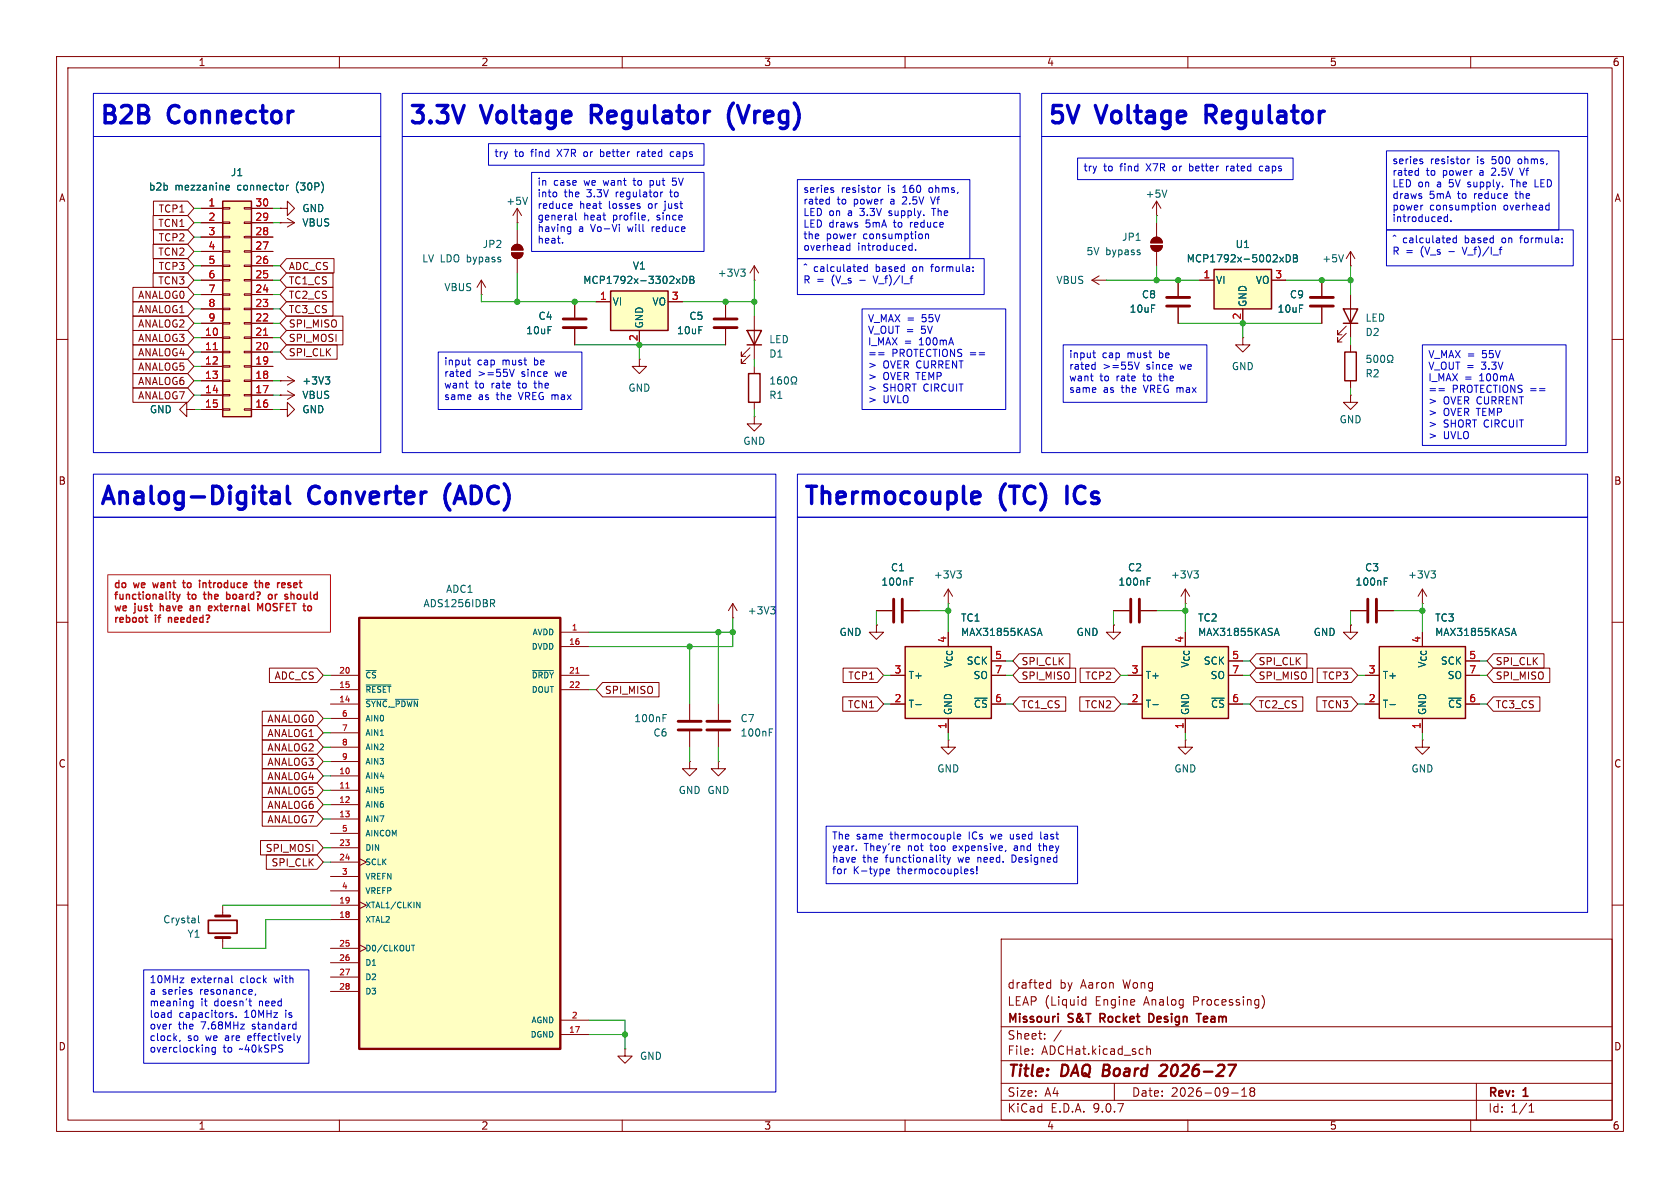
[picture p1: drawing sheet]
<svg xmlns="http://www.w3.org/2000/svg" width="297mm" height="210mm" viewBox="0 0 297 210" stroke-linecap="round" stroke-linejoin="round" font-family="sans-serif">
<g fill="none" stroke="#840000" stroke-width=".18">
<path d="M10 10h277v190h-277zM12 12h273v186h-273zM60 10v2M110 10v2M160 10v2M210 10v2M260 10v2M10 60h2M285 60h2M10 110h2M196.8 108h2.8M201.7 108h2.8"/>
<path d="M285 110h2M10 160h2M177 166h108v32h-108zM185.1 174.6l.2 .1 .4-.1M185.7 173.2v1.5M185.7 173.8l-.4-.1-.2 .1M191.5 176.7l.5 .1M192 176.2v1.5M192 177.6l-.5 .1M223.1 176a1.72 1.72 0 0 1 0 2.3M285 160h2M60 198v2"/>
<path d="M110 198v2M160 198v2M177 194.5h108M177 191.5h108M177 187.5h108M177 181.5h108M182.5 186.3v.1M182.5 185.5v.1M184.7 183.6v.1M184.7 182.8v.1M187.6 182.1l-1.3 2M197 191.5v3"/>
<path d="M202.7 184.9v1.5M202.7 185.5l.3-.1 .3 .1 .1 .9M210 198v2M217.7 193.2h1.2M219.5 193.8h.9M219.5 192.7l.5-.4v1.5M221.2 192.9l-.2 .3v.5l.2 .1 .5-.1 .1-.2-.1-.4-.2-.2M221.2 192.9l-.2-.2 .2-.4 .5 .1 .1 .2-.3 .3M221.2 192.9h.3M260 198v2M261 191.5v6.5M270.3 196.6h.9"/>
<path d="M270.3 195.5l.4-.4v1.5"/>
</g>
<path d="M206 188.2h-.4l-.4 .2M206.2 189.1l-1.3 1.1h1.3M217.2 188.2h1.3l-1.1 2" fill="none" stroke="#840000" stroke-width=".4"/>
<path d="M194.5 180h.6M195.1 179.2h-.6v1.5M203.8 179.4l-.3-.2h-.4v1.5h.4l.3-.2M211.5 179.2h.8M213 179.7l-.2 .2v.6l.2 .2M213.5 180l-.7 .2" fill="none" stroke="#840000" stroke-width=".3"/>
<path d="M199.9 105.9v4.1M201.4 105.9v4.1" fill="none" stroke="#840000" stroke-width=".51"/>
<path d="M202.8 102.8h.4M202.8 102.2h.6" fill="none" stroke="#006464" stroke-width=".18"/>
<path d="M63.5 109.2h35.6v76.2h-35.6z" fill="#ffffc2"/>
<path d="M63.5 109.2h35.6v76.2h-35.6z" fill="none" stroke="#840000" stroke-width=".41"/>
<g fill="none" stroke="#840000" stroke-width=".18">
<path d="M58.4 119.4h5.1M99.1 119.4h5M99.1 111.8h5M99.1 114.3h5M251.5 106.7h.1M251.5 104.1l-.8 1.3M251.5 104.1l.7 1.3M251.5 104.1v2.6M58.4 121.9h5.1M58.4 124.5h5.1M58.4 127h5.1M58.4 129.5h5.1"/>
<path d="M58.4 132.1h5.1M58.4 134.6h5.1M58.4 137.2h5.1M58.4 139.7h5.1M99.1 121.9h5M127 134.6v1.3h-1.3l1.3 1.3 1.3-1.3h-1.3M127 134.6h.1M58.4 142.2h5.1M58.4 144.8h5.1M58.4 147.3h5.1M58.4 149.9h5.1M58.4 152.4h5.1"/>
<path d="M58.4 154.9h5.1M58.4 157.5h5.1M63.5 151.8l1.3 .6-1.3 .6M63.5 159.4l1.3 .6-1.3 .7M58.4 160h5.1M58.4 162.6h5.1M58.4 167.6h5.1M58.4 170.2h5.1M58.4 172.7h5.1M58.4 175.3h5.1M63.5 167l1.3 .6-1.3 .7M99.1 180.3h5"/>
<path d="M99.1 182.9h5"/>
</g>
<path d="M64.7 118.5h1.8M86.7 106h.5l.2 .2-.1 .4-.6 .1M87 106.7l.4 .6M94.1 118.5h3.7M253 100.9h.8l-.5 .5M253.5 101.4l.3 .2v.3l-.3 .3M64.7 121.1h4.4M64.7 123.6h3.7M69.9 123.6h4M73.7 159.5l.5 1v-1M72.7 167.1h.6M73 167.1v1" fill="none" stroke="#006464" stroke-width=".18"/>
<path d="M101.8 119h.6M61.2 139.3h.5" fill="none" stroke="#a90000" stroke-width=".18"/>
<path d="M243.8 114.3h15.3v12.7h-15.3z" fill="#ffffc2"/>
<path d="M243.8 114.3h15.3v12.7h-15.3z" fill="none" stroke="#840000" stroke-width=".25"/>
<path d="M204.5 38.1h.1M204.5 35.6l-.8 1.2M204.5 35.6l.7 1.2M204.5 35.6v2.5M241.3 119.4h2.5M259.1 119.4h2.5M259.1 116.8h2.5M241.3 124.5h2.5M251.5 127v2.5M259.1 124.5h2.5" fill="none" stroke="#840000" stroke-width=".18"/>
<path d="M206.3 33.6l-.4 1.3M267.3 112h.6M267.6 111.1l.4 1.2M245.7 124.6h1" fill="none" stroke="#006464" stroke-width=".18"/>
<path d="M214.6 47.6h10.2v7h-10.2z" fill="#ffffc2"/>
<path d="M214.6 47.6h10.2v7h-10.2zM237.5 54.6h2.5l-1.2 2.6zM237.5 57.2h2.5M237.7 62.2h2.1v5.1h-2.1z" fill="none" stroke="#840000" stroke-width=".25"/>
<g fill="none" stroke="#840000" stroke-width=".18">
<path d="M204.5 39.4v2.5M101.6 53.3v2.8M101.6 58.2v2.8M193 49.5h2.6M193 49.5l1.3 .8M194.3 48.8l-1.3 .7M195.6 49.5h.1M203.5 43.4h2a1.02 1.02 0 0 1-1 1 1.02 1.02 0 0 1-1-1zM203.7 42.2a1.02 1.02 0 0 1 1.2-.2 1.02 1.02 0 0 1 .6 .9h-2zM204.5 44.5v2.5M208.3 49.5v2.8M208.3 54.4v2.8"/>
<path d="M212.1 49.5h2.5M219.7 59.7v1.3h1.3l-1.3 1.2-1.3-1.2h1.3M219.7 59.7h.1M219.7 54.6v2.6M224.8 49.5h2.5M233.7 49.5v2.8M233.7 54.4v2.8M238 58.9l-1.5 1.6v-.8v.8h.7M238 57.7l-1.5 1.5v-.8v.8h.7M238.8 47h.1M238.8 44.5l.7 1.2M238.8 44.5l-.8 1.2"/>
<path d="M238.8 44.5v2.5M238.8 52.1v7.6M238.8 69.9v1.2h-1.3l1.3 1.3 1.2-1.3h-1.2M238.8 69.9h.1M238.8 61v1.2M238.8 67.3v1.3M167.6 106.7h.1M167.6 104.1l-.7 1.3M167.6 104.1l.8 1.3M167.6 104.1v2.6M196.8 110.5v1.3h-1.2l1.2 1.2 1.3-1.2h-1.3M196.8 110.5h.1"/>
</g>
<path d="M226.2 45.5l.7 .8M226.9 45.5l-.7 .8M227.4 45a.64 .64 0 0 1 .7 .7 .64 .64 0 0 1-.7 .6zM228.7 45h.4l.2 .3-.2 .3 .2 .2 .1 .3-.3 .2h-.4zM228.7 45.6h.4M237.5 45l-.4 1.3M242.3 62.8h-.6v.6l.1-.1 .5 .1 .1 .1-.1 .5-.2 .1-.4-.1M243 62.9l.2-.1a.68 .68 0 0 1 .4 .6 .68 .68 0 0 1-.4 .7l-.2-.1-.1-.4zM244.2 62.9l.2-.1a.68 .68 0 0 1 .4 .6 .68 .68 0 0 1-.4 .7l-.2-.1-.1-.4zM245.3 64.1h.3v-.3a.54 .54 0 0 1-.3-.7 .54 .54 0 0 1 .8-.2 .58 .58 0 0 1-.2 .9v.3h.3M169.2 100.9h.7l-.4 .5M169.7 101.4l.2 .2v.3l-.2 .3" fill="none" stroke="#006464" stroke-width=".18"/>
<path d="M99.6 56.4h4M99.6 57.9h4M206.2 52.6h4.1M206.2 54.1h4.1M231.6 52.6h4.1M231.6 54.1h4.1" fill="none" stroke="#840000" stroke-width=".51"/>
<g fill="#840000" stroke="#840000" stroke-width=".18">
<path d="M203.5 43.4h2a1.02 1.02 0 0 1-1 1 1.02 1.02 0 0 1-1-1z"/>
<path d="M203.7 42.2a1.02 1.02 0 0 1 1.2-.2 1.02 1.02 0 0 1 .6 .9h-2z"/>
</g>
<path d="M160 114.3h15.3v12.7h-15.3z" fill="#ffffc2"/>
<path d="M160 114.3h15.3v12.7h-15.3z" fill="none" stroke="#840000" stroke-width=".25"/>
<g fill="none" stroke="#840000" stroke-width=".18">
<path d="M154.9 110.5v1.3h-1.2l1.2 1.2 1.3-1.2h-1.3M154.9 110.5h.1M154.9 108h2.8M157.5 119.4h2.5M159.8 108h2.8M175.3 119.4h2.5M175.3 116.8h2.5M238.8 110.5v1.3h-1.3l1.3 1.2 1.2-1.2h-1.2M238.8 110.5h.1M238.8 108h2.8M243.6 108h2.8M157.5 124.5h2.5"/>
<path d="M167.6 127v2.5M175.3 124.5h2.5M251.5 130.8v1.3h1.2l-1.2 1.3-1.3-1.3h1.3M251.5 130.8h.1"/>
</g>
<path d="M160.9 102.8h.4M160.9 102.2h.6M183.5 112h.6M183.8 111.1l.4 1.2M244.7 102.8h.4M244.7 102.2h.6M161.9 124.6h1" fill="none" stroke="#006464" stroke-width=".18"/>
<path d="M158 105.9v4.1M159.5 105.9v4.1M241.8 105.9v4.1M243.3 105.9v4.1" fill="none" stroke="#840000" stroke-width=".51"/>
<path d="M201.9 114.3h15.3v12.7h-15.3z" fill="#ffffc2"/>
<path d="M132.1 58.4h2.5l-1.3 2.6zM132.1 61h2.5M132.3 66h2.1v5.1h-2.1zM201.9 114.3h15.3v12.7h-15.3z" fill="none" stroke="#840000" stroke-width=".25"/>
<g fill="none" stroke="#840000" stroke-width=".18">
<path d="M49.5 39.4h.1M49.5 39.4h2.6M50.8 38.6l1.3 .8M52.1 39.4l-1.3 .7M91.4 39.4h.1M91.4 36.8l-.7 1.3M91.4 36.8l.8 1.3M91.4 36.8v2.6M85.1 52.1h.1M85.1 49.5l.8 1.3M85.1 49.5l-.8 1.3M85.1 49.5v2.6"/>
<path d="M90.4 44.7h2.1a1.02 1.02 0 0 1-1.1 1 1.02 1.02 0 0 1-1-1zM90.7 43.5a1.02 1.02 0 0 1 1.1-.2 1.02 1.02 0 0 1 .7 .9h-2.1zM91.4 40.6v2.6M91.4 45.7v2.6M128.3 53.3v2.8M128.3 58.2v2.8M133.3 49.5h.1M133.3 47l.8 1.3M133.3 47l-.7 1.3M133.3 47v2.5M133.3 55.9v7.6M113 63.5v1.3h1.3l-1.3 1.2-1.2-1.2h1.2"/>
<path d="M113 63.5h.1M132.6 62.7l-1.5 1.6v-.8v.8h.7M132.6 61.5l-1.5 1.5v-.8v.8h.7M133.3 64.8v1.2M133.3 71.1v1.3M129.5 109.2h.1M129.5 106.7l.8 1.3M129.5 106.7l-.7 1.3M129.5 106.7v2.5M199.4 119.4h2.5M217.2 119.4h2.5M217.2 116.8h2.5"/>
<path d="M121.9 124.5v2.8M121.9 129.3v2.8M127 124.5v2.8M127 129.3v2.8M167.6 130.8v1.3h1.3l-1.3 1.3-1.2-1.3h1.2M167.6 130.8h.1M199.4 124.5h2.5M209.5 130.8v1.3h1.3l-1.3 1.3-1.2-1.3h1.2M209.5 130.8h.1M209.5 127v2.5M217.2 124.5h2.5"/>
</g>
<g fill="none" stroke="#006464" stroke-width=".18">
<path d="M93.3 34.9l-.5 1.2M130.9 47.6h.8l-.4 .5M131.5 48.1l.2 .2v.3l-.2 .2M136.2 67.9h.8M136.2 67l.4-.4v1.3M138.1 66.6l-.4 .1a.86 .86 0 0 0 0 1.2l.4-.1 .1-.5-.3-.2h-.2l-.2 .2M138.8 66.7l.2-.1a.68 .68 0 0 1 .4 .7 .68 .68 0 0 1-.4 .6l-.2-.1-.1-.4zM139.9 67.9h.3v-.3a.54 .54 0 0 1-.3-.7 .54 .54 0 0 1 .8-.2 .58 .58 0 0 1-.2 .9v.3h.3M136.2 107.3h.8l-.4 .4M136.8 107.7l.2 .3v.3l-.2 .2M225.4 112h.6M225.7 111.1l.4 1.2"/>
<path d="M117.2 126.9h.4M117.2 126.3h.6M136 129.5h.4M136 128.8h.6M203.8 124.6h1"/>
</g>
<path d="M126.2 56.4h4.1M126.2 57.9h4.1M119.9 129h4.1M119.9 127.5h4.1M125 129h4M125 127.5h4" fill="none" stroke="#840000" stroke-width=".51"/>
<g fill="#840000" stroke="#840000" stroke-width=".18">
<path d="M90.4 44.7h2.1a1.02 1.02 0 0 1-1.1 1 1.02 1.02 0 0 1-1-1z"/>
<path d="M90.7 43.5a1.02 1.02 0 0 1 1.1-.2 1.02 1.02 0 0 1 .7 .9h-2.1z"/>
</g>
<path d="M107.9 51.4h10.2v7h-10.2z" fill="#ffffc2"/>
<path d="M107.9 51.4h10.2v7h-10.2z" fill="none" stroke="#840000" stroke-width=".25"/>
<g fill="none" stroke="#840000" stroke-width=".18">
<path d="M105.4 53.3h2.5M113 58.4v2.6M118.1 53.3h2.5M33 72.4v-1.3l-1.3 1.3 1.3 1.3v-1.3h1.3M34.3 72.4h.1M49.5 69.9h.1M49.5 69.9h2.6M50.8 69.1l1.3 .8M52.1 69.9l-1.3 .7M133.3 73.7v1.2h-1.2l1.2 1.3 1.3-1.3h-1.3M133.3 73.7h.1M39.4 160v1.9"/>
<path d="M39.4 165.7v1.9M110.5 185.4v1.3h1.3l-1.3 1.3-1.3-1.3h1.3M110.5 185.4h.1"/>
</g>
<path d="M119.6 49.3l.6 .8M120.2 49.3l-.6 .8M120.7 48.8a.64 .64 0 0 1 .7 .7 .64 .64 0 0 1-.7 .6zM122 48.8h.4l.2 .3-.2 .3 .2 .2 .1 .3-.2 .2h-.5zM122 49.4h.4M35.1 161.9v1.1l.2 .1" fill="none" stroke="#006464" stroke-width=".18"/>
<path d="M38.1 161.9h2.5M38.1 165.7h2.5" fill="none" stroke="#840000" stroke-width=".51"/>
<path d="M36.8 162.7h5.1v2.3h-5.1z" fill="none" stroke="#840000" stroke-width=".3"/>
<path d="M39.4 35.6h5v38.1h-5z" fill="#ffffc2"/>
<path d="M39.4 35.6h5v38.1h-5z" fill="none" stroke="#840000" stroke-width=".25"/>
<g fill="none" stroke="#840000" stroke-width=".18">
<path d="M27.1 38.1h6.1l1.1 1.3-1.1 1.2h-6.1zM27.1 35.6h6.1l1.1 1.2-1.1 1.3h-6.1zM35.6 36.8h3.8M35.6 39.4h3.8M39.4 36.7h1.2v.3h-1.2zM39.4 39.2h1.2v.3h-1.2zM43.2 36.7h1.2v.3h-1.2zM43.2 39.2h1.2v.3h-1.2zM44.4 36.8h3.9M44.4 39.4h3.9M49.5 36.8h1.3v-1.2l1.3 1.2-1.3 1.3v-1.3M49.5 36.8h.1"/>
<path d="M49.5 39.4h.1M23.5 50.8h9.7l1.1 1.3-1.1 1.2h-9.7zM23.5 53.3h9.7l1.1 1.3-1.1 1.3h-9.7zM23.5 58.4h9.7l1.1 1.3-1.1 1.3h-9.7zM23.5 55.9h9.7l1.1 1.3-1.1 1.2h-9.7zM27.1 43.2h6.1l1.1 1.3-1.1 1.2h-6.1zM27.1 48.3h6.1l1.1 1.2-1.1 1.3h-6.1zM27.1 45.7h6.1l1.1 1.3-1.1 1.3h-6.1zM27.1 40.6h6.1l1.1 1.3-1.1 1.3h-6.1zM35.6 41.9h3.8M35.6 44.5h3.8M35.6 47h3.8"/>
<path d="M35.6 49.5h3.8M35.6 52.1h3.8M35.6 54.6h3.8M35.6 57.2h3.8M35.6 59.7h3.8M39.4 41.8h1.2v.2h-1.2zM39.4 44.3h1.2v.3h-1.2zM39.4 46.9h1.2v.2h-1.2zM39.4 49.4h1.2v.3h-1.2zM39.4 51.9h1.2v.3h-1.2zM39.4 54.5h1.2v.2h-1.2zM39.4 57h1.2v.3h-1.2z"/>
<path d="M39.4 59.6h1.2v.2h-1.2zM43.2 41.8h1.2v.2h-1.2zM43.2 44.3h1.2v.3h-1.2zM43.2 46.9h1.2v.2h-1.2zM43.2 49.4h1.2v.3h-1.2zM43.2 51.9h1.2v.3h-1.2zM43.2 54.5h1.2v.2h-1.2zM43.2 57h1.2v.3h-1.2zM43.2 59.6h1.2v.2h-1.2zM44.4 41.9h3.9M44.4 44.5h3.9M44.4 47h3.9"/>
<path d="M44.4 49.5h3.9M44.4 52.1h3.9M44.4 54.6h3.9M44.4 57.2h3.9M44.4 59.7h3.9M50.6 58.4h10v2.6h-10l-1.1-1.3zM50.6 45.7h8.5v2.6h-8.5l-1.1-1.3zM50.6 48.3h8.3v2.5h-8.3l-1.1-1.3zM50.6 50.8h8.3v2.5h-8.3l-1.1-1.2zM50.6 55.9h10v2.5h-10l-1.1-1.2zM50.6 53.3h8.3v2.6h-8.3l-1.1-1.3zM101.6 53.3v2.8"/>
<path d="M101.6 58.2v2.8M105.4 53.3h2.5M113 58.4v2.6M118.1 53.3h2.5M128.3 53.3v2.8M128.3 58.2v2.8M208.3 49.5v2.8M208.3 54.4v2.8M212.1 49.5h2.5M219.7 54.6v2.6M224.8 49.5h2.5M233.7 49.5v2.8"/>
<path d="M233.7 54.4v2.8M23.5 61h9.7l1.1 1.2-1.1 1.3h-9.7zM23.5 63.5h9.7l1.1 1.3-1.1 1.2h-9.7zM23.5 66h9.7l1.1 1.3-1.1 1.3h-9.7zM23.5 68.6h9.7l1.1 1.3-1.1 1.2h-9.7zM34.3 72.4h.1M35.6 62.2h3.8M35.6 64.8h3.8M35.6 67.3h3.8M35.6 69.9h3.8M35.6 72.4h3.8M39.4 62.1h1.2v.3h-1.2z"/>
<path d="M39.4 64.6h1.2v.3h-1.2zM39.4 67.2h1.2v.2h-1.2zM39.4 69.7h1.2v.3h-1.2zM39.4 72.3h1.2v.2h-1.2zM43.2 62.1h1.2v.3h-1.2zM43.2 64.6h1.2v.3h-1.2zM43.2 67.2h1.2v.2h-1.2zM43.2 69.7h1.2v.3h-1.2zM43.2 72.3h1.2v.2h-1.2zM44.4 62.2h3.9M44.4 64.8h3.9M44.4 67.3h3.9"/>
<path d="M44.4 69.9h3.9M44.4 72.4h3.9M49.5 67.3h.1M49.5 72.4h1.3v1.3l1.3-1.3-1.3-1.3v1.3M49.5 72.4h.1M49.5 69.9h.1M49.5 67.3h2.6M50.6 61h9v2.5h-9l-1.1-1.3zM50.8 66.5l1.3 .8M52.1 67.3l-1.3 .8M47.6 118.1h8.4l1.1 1.3-1.1 1.3h-8.4zM149 118.1h6.1l1.1 1.3-1.1 1.3h-6.1z"/>
<path d="M154.9 110.5h.1M154.9 108h2.8M157.5 119.4h2.5M159.8 108h2.8M175.3 119.4h2.5M175.3 116.8h2.5M180.2 115.6h8.9v2.5h-8.9l-1.1-1.3zM180.2 118.1h10v2.6h-10l-1.1-1.3zM191 118.1h6l1.1 1.3-1.1 1.3h-6zM196.8 110.5h.1M196.8 108h2.8M199.4 119.4h2.5"/>
<path d="M201.7 108h2.8M209.5 106.7h.1M209.5 104.1l-.7 1.3M209.5 104.1l.8 1.3M209.5 104.1v2.6M217.2 119.4h2.5M217.2 116.8h2.5M222.1 115.6h8.9v2.5h-8.9l-1.1-1.3zM222.1 118.1h10v2.6h-10l-1.1-1.3zM232.9 118.1h6l1.1 1.3-1.1 1.3h-6zM238.8 110.5h.1M238.8 108h2.8"/>
<path d="M241.3 119.4h2.5M243.6 108h2.8M259.1 119.4h2.5M259.1 116.8h2.5M264 118.1h10v2.6h-10l-1.1-1.3zM264 115.6h9v2.5h-9l-1.1-1.3zM46.4 128.3h9.6l1.1 1.2-1.1 1.3h-9.6zM46.4 135.9h9.6l1.1 1.3-1.1 1.2h-9.6zM46.4 138.4h9.6l1.1 1.3-1.1 1.3h-9.6zM46.4 133.3h9.6l1.1 1.3-1.1 1.3h-9.6zM46.4 125.7h9.6l1.1 1.3-1.1 1.3h-9.6zM46.4 130.8h9.6l1.1 1.3-1.1 1.3h-9.6z"/>
<path d="M106.5 120.6h10v2.6h-10l-1.1-1.3zM121.9 134.6v1.3h-1.3l1.3 1.3 1.3-1.3h-1.3M121.9 134.6h.1M149 123.2h6.1l1.1 1.3-1.1 1.2h-6.1zM157.5 124.5h2.5M167.6 127v2.5M175.3 124.5h2.5M180.2 123.2h8.2v2.5h-8.2l-1.1-1.2zM190.9 123.2h6.1l1.1 1.3-1.1 1.2h-6.1zM199.4 124.5h2.5M209.5 127v2.5M217.2 124.5h2.5"/>
<path d="M222.1 123.2h8.2v2.5h-8.2l-1.1-1.2zM232.8 123.2h6.1l1.1 1.3-1.1 1.2h-6.1zM241.3 124.5h2.5M251.5 127v2.5M259.1 124.5h2.5M264 123.2h8.2v2.5h-8.2l-1.1-1.2zM46.1 148.6h9.9l1.1 1.3-1.1 1.2h-9.9zM46.4 143.5h9.6l1.1 1.3-1.1 1.3h-9.6zM46.4 141h9.6l1.1 1.2-1.1 1.3h-9.6zM47.1 151.1h8.9l1.1 1.3-1.1 1.3h-8.9z"/>
</g>
<path d="M46.6 59.3h.7M37.7 61.8h.7" fill="none" stroke="#a90000" stroke-width=".18"/>
<g fill="none" stroke="#006464" stroke-width=".18">
<path d="M40 33.5h.5M40 32.8h.4l.1 .3-.6 .1M50.6 32.8v.8M51 32.8l-.4 .2M119.6 49.3l.6 .8M120.2 49.3l-.6 .8M120.7 48.8a.64 .64 0 0 1 .7 .7 .64 .64 0 0 1-.7 .6zM122 48.8h.4l.2 .3-.2 .3 .2 .2 .1 .3-.2 .2h-.5zM122 49.4h.4M226.2 45.5l.7 .8M226.9 45.5l-.7 .8M227.4 45a.64 .64 0 0 1 .7 .7 .64 .64 0 0 1-.7 .6z"/>
<path d="M228.7 45h.4l.2 .3-.2 .3 .2 .2 .1 .3-.3 .2h-.4zM228.7 45.6h.4M57.5 66.6h.8l-.4 .5M58 67.1l.3 .2v.3l-.3 .3M160.9 102.8h.4M160.9 102.2h.6M183.5 112h.6M183.8 111.1l.4 1.2M202.8 102.8h.4M202.8 102.2h.6M211.1 100.9h.7l-.4 .5M211.6 101.4l.2 .2v.3l-.2 .3"/>
<path d="M225.4 112h.6M225.7 111.1l.4 1.2M244.7 102.8h.4M244.7 102.2h.6M267.3 112h.6M267.6 111.1l.4 1.2M161.9 124.6h1M203.8 124.6h1M245.7 124.6h1"/>
</g>
<g fill="none" stroke="#009600" stroke-width=".18">
<path d="M34.3 36.8h1.3M34.3 39.4h1.3M48.3 36.8h1.2M48.3 39.4h1.2M91.4 39.4v1.2M204.5 38.1v1.3M34.3 59.7h1.3M34.3 57.2h1.3M34.3 54.6h1.3M34.3 49.5h1.3M34.3 52.1h1.3M34.3 47h1.3"/>
<path d="M34.3 41.9h1.3M34.3 44.5h1.3M48.3 59.7h1.2M48.3 57.2h1.2M48.3 54.6h1.2M48.3 49.5h1.2M48.3 52.1h1.2M48.3 47h1.2M85.1 52.1v1.2h20.3M91.4 48.3v5M120.6 53.3h12.7M133.3 49.5v6.4"/>
<path d="M195.6 49.5h16.5M204.5 47v2.5M208.3 57.2h25.4M219.7 57.2v2.5M227.3 49.5h11.5M238.8 47v5.1M238.8 59.7v1.3M34.3 69.9h1.3M34.3 62.2h1.3M34.3 67.3h1.3M34.3 72.4h1.3M34.3 64.8h1.3"/>
<path d="M48.3 69.9h1.2M48.3 62.2h1.2M48.3 67.3h1.2M48.3 72.4h1.2M101.6 61h26.7M113 61v2.5M133.3 63.5v1.3M133.3 72.4v1.3M238.8 68.6v1.3M57.1 119.4h1.3M104.1 111.8h25.4M121.9 114.3v10.2"/>
<path d="M127 111.8v12.7M129.5 109.2v5.1h-25.4M154.9 108v2.5M156.2 119.4h1.3M162.6 108h5M167.6 106.7v5.1M177.8 116.8h1.3M177.8 119.4h1.3M196.8 108v2.5M198.1 119.4h1.3M204.5 108h5M209.5 106.7v5.1"/>
<path d="M219.7 116.8h1.3M219.7 119.4h1.3M238.8 108v2.5M240 119.4h1.3M246.4 108h5.1M251.5 106.7v5.1M261.6 116.8h1.3M261.6 119.4h1.3M57.1 127h1.3M57.1 137.2h1.3M57.1 132.1h1.3M57.1 134.6h1.3"/>
<path d="M57.1 129.5h1.3M57.1 139.7h1.3M104.1 121.9h1.3M121.9 132.1v2.5M127 132.1v2.5M156.2 124.5h1.3M167.6 129.5v1.3M177.8 124.5h1.3M198.1 124.5h1.3M209.5 129.5v1.3M219.7 124.5h1.3M240 124.5h1.3"/>
<path d="M251.5 129.5v1.3M261.6 124.5h1.3M57.1 142.2h1.3M57.1 144.8h1.3M57.1 149.9h1.3M57.1 152.4h1.3M39.4 160h19M58.4 162.6h-11.4v5h-7.6M104.1 180.3h6.4v5.1M104.1 182.9h6.4"/>
</g>
<g fill="none" stroke="#0000c2" stroke-width=".18">
<path d="M16.5 16.5h50.8v7.6h-50.8zM71.1 16.5h109.2v7.6h-109.2zM184.1 16.5h96.6v7.6h-96.6zM16.5 24.1h50.8v55.9h-50.8zM71.1 24.1h109.2v55.9h-109.2zM86.4 25.4h38.1v3.8h-38.1zM94 30.5h30.5v14h-30.5zM98.3 34l.1 .2-.1 .5M100.7 36l.4 .1v.2l-.6 .1M101.1 36.8h-.4M101.7 37.6v1.1l.2 .2M106.2 26.4v1.3"/>
<path d="M106.2 27.6l.1 .1M106.3 26.8l-.1 .1M112.7 26.8v.9M113.1 26.8l-.4 .3M114.7 38.8l-.1 .3M114.9 31.9v1.3M114.9 32.7l.2 .1M115.1 31.9l-.2 .1M116.8 34v.8M116.9 34.1l-.1 .1M117.3 37.3h.1M118.9 32.6l.4 .2"/>
<path d="M119.1 26.9l-.4-.1-.2 .3 .1 .5h.5M119.5 31.5h-.6v.6l.4-.1M141 31.8h30.4v13.9h-30.4zM146.3 35.2l.3 .1M146.6 34.8v1.3M146.6 36l-.3 .1M147 33.6l.3 .1 .1 .1-.2 .2h-.2M147 33.2h.3M155.3 33.2v.8M155.7 33.2l-.4 .2M164.5 34.8l.4 1.3M164.7 36.8h.7"/>
<path d="M184.1 24.1h96.6v55.9h-96.6zM190.5 27.9h38.1v3.9h-38.1zM210.3 28.9v1.3M210.3 30.2h.1M210.4 29.4h-.1M216.8 29.4v.8M217.2 29.4l-.4 .2M223.2 29.4h-.3l-.3 .2 .2 .6h.4M245.1 26.7h30.5v13.9h-30.5zM250.4 30.1l.4 .1M250.8 29.7v1.3M250.8 30.9l-.4 .1"/>
<path d="M251.2 28.5l.3 .1v.2l-.1 .1h-.3M251.2 28.1l.3 .1M251.3 34.7v.3M251.4 36.3h.1M255.4 38.4v.6l.1 .2 .4-.1M255.9 37.9v1.3M256.5 39v.2M259.5 28.1v.8M259.8 28.1l-.3 .2M263.2 36.4v.6M263.8 36.4l.2-.1h.3l.1 .8M263.8 36.3v.8"/>
<path d="M268.7 29.7l.4 1.3M271.4 33h.6M273.7 36.3h.2M273.9 35.9v1.2M273.9 37.1h-.2M99.4 42.9v.1M100.9 40.1v1l-.2 .3M100.9 40.9h-.4M109.5 40.1v.8M141 45.7h33v6.4h-33zM149.8 44.2h.4M150.2 43v1.2"/>
<path d="M152 49.6h1M152.4 54.6h25.4v17.8h-25.4zM153.3 46.7v1.3M153.3 47.2l-.3-.1-.3 .3 .1 .5h.5M154.4 48.8l.4 1.2M160.8 44.2h.5M160.9 49.2h.5M161.3 43v1.2M161.9 44.1v.1M163.6 41.4v.8M163.6 41.5l.2-.1h.3l.1 .8M172 47.9v.1"/>
<path d="M172 47.2v.1M245.1 40.6h33v6.4h-33zM256.1 44.5h1M257.5 41.6v1.3M257.5 42.1h-.4l-.2 .2 .1 .6h.5M258.5 43.7l.4 1.3M265 44.1h.5M276.2 42.8v.1M276.2 42.1v.1M77.5 62.2h25.4v10.2h-25.4zM82.3 67.7h.5M82.6 68.6h.2"/>
<path d="M82.7 63.7h.5M82.8 65.7l.3 .1M82.9 63.2v1.1l.3 .2M83.1 65.3v1.2M83.1 66.5h-.3M90.1 65.3l.4 1.2 .4-1.2M155.3 62.4h1M155.3 62.7h1M188 61h25.4v10.1h-25.4zM192.8 66.5h.4M193.1 67.3h.1M193.2 62.4h.5"/>
<path d="M193.2 64.4l.4 .1M193.4 62v1.1l.3 .1M193.6 64v1.3M193.6 65.2l-.4 .1M200.6 64l.4 1.3 .4-1.3M251.5 61h25.4v17.7h-25.4zM254.4 68.7h1M254.4 69.1h1M16.5 83.8h120.7v7.6h-120.7zM16.5 91.4h120.7v101.6h-120.7zM141 83.8h139.7v7.6h-139.7zM141 91.4h139.7v69.9h-139.7z"/>
<path d="M146 146.1h44.5v10.1h-44.5zM151.4 150.2v.2M156.7 153.8v.6h.5M157.3 153.8v.1l-.6 .1M166.6 151.6h.5M166.8 151.1v1.1l.3 .2M167.4 151.6l.3 .8M167.7 152.4l-.3 .4M168 151.6l-.3 .8M168.7 148.3h.1M169.2 147.9l.6-.1v-.3h-.4l-.2 .2 .1 .6h.5M172.1 153.7l-.3-.1-.2 .2 .1 .2 .4 .1v.3h-.5"/>
<path d="M172.7 154.3v.2M172.7 153.2v.8M178.6 147.5v.6l.2 .2M179.2 151.1h-.3v1.3h.3M179.5 149.5l-.2 .1M179.5 149.9l-.2 .2 .2 .3M183.6 149.5h.5M183.8 149.1v1.1l.3 .2M184 147.1v1l.2 .2M25.4 171.5h29.2v16.5h-29.2zM30.3 178.6v1.3M30.3 179.8l-.2 .1"/>
<path d="M33.6 177.8h.5M33.6 177h.5M33.9 175.4v.3M34.1 177v1l-.2 .2h-.3M41 172.5v1l.1 .2M41.1 179.1l-.3-.1-.1 .2v.2l.4 .1v.3h-.4M41.8 179.7v.2M44.2 177.8h.3M45.2 175.7l-.1 .3M31.8 183.9l-.1 .2M36.6 185.1l.3 .2v.7M38.1 185.2l-.4-.1-.2 .3 .1 .5h.5"/>
<path d="M38.1 185.1v1.1l-.3 .2h-.3M52.2 181.1h.1M52.3 180.6v1.3M52.3 181.8l-.1 .1M52.5 183.1l.3 .8M52.8 183.9l-.1 .4M53.1 183.1l-.3 .8"/>
</g>
<path d="M105.7 18.7h-1.1v3M129.7 18.2a3.5 3.5 0 0 0 0 4.7M214.4 18.7h-1.2v3M104.6 20.2h1.1M213.2 20.2h1.2M48.1 87.1l.2-.1h.6l.3 .1 .2 .3v1.6M49.4 87.7l-.3 .1h-.8a.6 .6 0 0 0-.4 .6 .6 .6 0 0 0 .4 .6h.8l.3-.1M50.8 86v2.6l.2 .3 .2 .1M172.2 87h.6l.3 .1 .1 .6-1.4 .3M173.1 88.9l-.3 .1h-.6M188.6 86v3" fill="none" stroke="#0000c2" stroke-width=".61"/>
<path d="M19 101.6h39.4v10.2h-39.4z" fill="none" stroke="#d71619" stroke-width=".18"/>
<g fill="none" stroke="#d71619" stroke-width=".25">
<path d="M21 102.6v1.3M22.3 108.7v1.3M24.6 104.6v1.1M25.8 108.7v1.1M26 110h.1M26.6 106.7v1.1M27 103l.2 .9M28.3 106.7v1.3M28.4 108.7l-.3 .2M29.4 104.6v1.1M29.8 109.2v.8M30.6 104.6v1.1"/>
<path d="M30.8 102.6v1.1M31.2 105.1l.3 .8M31.5 105.9l-.3 .4M31.8 105.1l-.3 .8M32.3 103h.4M32.4 102.6v1.1l.3 .2M33.3 104.6v1.1M33.7 108.7v1.3M34.1 107.2l.1 .1M34.2 107.4l-.4 .1-.2 .2 .2 .3 .4-.1M35.3 102.6v.1M35.9 103v.9"/>
<path d="M35.9 108.7v1.3M36 105.1h.4M36.1 104.6v1.1M36.4 103.1l-.3-.1-.2 .1M36.9 104.6v1.3M37 102.6v1.1M37.4 107.9l-.4 .1M37.4 107.2l.1 .2-.6 .1M37.9 107.1l.7 .9M38.6 107.1l-.7 .9M39 106.7v1.1M40.1 104.6v1.3"/>
<path d="M40.2 102.6v1.3M40.6 105.8l-.2 .1h-.3M43.9 106.7v1.1M44.8 104.6v1.3M45.1 102.6v1.1M45.4 104.7l.4-.1 .2 .2M45.6 108v-1.3l.4 .9 .4-.9v1.3M45.9 103.1l.2-.1 .3 .1v.8M45.9 102.6v1.3M47 107.1v.7l.3 .2M47.6 106.7l.1 .2M48 105.2v.6l-.1 .1h-.3"/>
<path d="M48.5 106.7l-.1 .1M49.6 106.7v1.3M50.6 106.7v1.3M50.9 103.8l.4 .1M51.3 103l-.4 .2 .1 .2h.3M51.4 104.6v1.3M51.6 106.7h.7M52 106.7v1.3M53.1 102.6v1.1M53.7 106.7v1.1M54.9 104.6v1.1M56.1 104.6v1.3"/>
</g>
<g fill="#009600" stroke="#009600" stroke-width=".18">
<circle cx="238.8" cy="49.5" r=".46"/>
<circle cx="233.7" cy="49.5" r=".46"/>
<circle cx="167.6" cy="108" r=".46"/>
<circle cx="204.5" cy="49.5" r=".46"/>
<circle cx="219.7" cy="57.2" r=".46"/>
<circle cx="208.3" cy="49.5" r=".46"/>
<circle cx="209.5" cy="108" r=".46"/>
<circle cx="128.3" cy="53.3" r=".46"/>
<circle cx="133.3" cy="53.3" r=".46"/>
<circle cx="251.5" cy="108" r=".46"/>
<circle cx="121.9" cy="114.3" r=".46"/>
<circle cx="127" cy="111.8" r=".46"/>
<circle cx="129.5" cy="111.8" r=".46"/>
<circle cx="110.5" cy="182.9" r=".46"/>
<circle cx="113" cy="61" r=".46"/>
<circle cx="91.4" cy="53.3" r=".46"/>
<circle cx="101.6" cy="53.3" r=".46"/>
</g>
<g font-size="4.2" fill="#0000c2">
<text x="17.5" y="22.8">B2B</text>
<text x="30" y="22.8">Connector</text>
<text x="72.1" y="22.8">3.3V</text>
<text x="85.5" y="22.8">Voltage</text>
<text x="105.9" y="22.8">Regulator</text>
<text x="131.3" y="22.8">(Vreg)</text>
<text x="185.1" y="22.8">5V</text>
<text x="194.2" y="22.8">Voltage</text>
<text x="214.5" y="22.8">Regulator</text>
<text x="17.5" y="90.1">Analog-Digital</text>
<text x="54.8" y="90.1">Converter</text>
<text x="80" y="90.1">(ADC)</text>
<text x="141.9" y="90.1">Thermocouple</text>
<text x="177" y="90.1">(TC)</text>
<text x="189.9" y="90.1">ICs</text>
</g>
<g font-size="2.8" fill="#840000">
<text x="178" y="190.9">Title:</text>
<text x="187.7" y="190.9">DAQ Board</text>
<text x="206.8" y="190.9">2026-27</text>
</g>
<g font-size="2.1" fill="#840000">
<text x="178" y="178">LEAP (Liquid</text>
<text x="178" y="175">drafted</text>
<text x="187.3" y="175">by</text>
<text x="191.1" y="175">Aaron</text>
<text x="193.7" y="178">Engine</text>
<text x="198.7" y="175">Wong</text>
<text x="202.4" y="178">Analog</text>
<text x="211.2" y="178">Processing)</text>
<text x="178" y="184">Sheet:</text>
<text x="178" y="181.2">Missouri</text>
<text x="189" y="181.2">S&amp;T</text>
<text x="195.1" y="181.2">Rocket</text>
<text x="204.4" y="181.2">Design</text>
<text x="213.5" y="181.2">Team</text>
<text x="178" y="186.7">File:</text>
<text x="184.1" y="186.7">ADCHat.kicad_sch</text>
<text x="178" y="196.9">KiCad</text>
<text x="178" y="194.1">Size:</text>
<text x="184.7" y="194.1">A4</text>
<text x="185.7" y="196.9">E.D.A.</text>
<text x="193.3" y="196.9">9.0.7</text>
<text x="200" y="194.1">Date:</text>
<text x="207" y="194.1">2026-09-18</text>
<text x="263" y="194.3">Rev:</text>
<text x="263" y="196.9">Id:</text>
<text x="267.1" y="196.9">1/1</text>
<text x="269.4" y="194.3">1</text>
</g>
<g font-size="1.8" fill="#840000">
<text x="35" y="11.9">1</text>
<text x="85" y="11.9">2</text>
<text x="135" y="11.9">3</text>
<text x="185" y="11.9">4</text>
<text x="235" y="11.9">5</text>
<text x="285" y="11.9">6</text>
<text x="10.3" y="35.9">A</text>
<text x="285.3" y="35.9">A</text>
<text x="27.9" y="40.3">TCN1</text>
<text x="27.9" y="37.8">TCP1</text>
<text x="27.9" y="45.4">TCN2</text>
<text x="27.9" y="47.9">TCP3</text>
<text x="27.9" y="42.9">TCP2</text>
<text x="51" y="47.9">ADC_CS</text>
<text x="24.3" y="53">ANALOG0</text>
<text x="27.9" y="50.5">TCN3</text>
<text x="51" y="50.5">TC1_CS</text>
<text x="51" y="53">TC2_CS</text>
<text x="24.3" y="55.6">ANALOG1</text>
<text x="24.3" y="58.1">ANALOG2</text>
<text x="51" y="58.1">SPI_MISO</text>
<text x="51" y="55.6">TC3_CS</text>
<text x="24.3" y="63.2">ANALOG4</text>
<text x="24.3" y="65.7">ANALOG5</text>
<text x="24.3" y="60.6">ANALOG3</text>
<text x="51" y="60.6">SPI_MOSI</text>
<text x="51" y="63.2">SPI_CLK</text>
<text x="24.3" y="68.3">ANALOG6</text>
<text x="24.3" y="70.8">ANALOG7</text>
<text x="10.3" y="85.9">B</text>
<text x="285.3" y="85.9">B</text>
<text x="180.5" y="117.8">SPI_CLK</text>
<text x="222.4" y="117.8">SPI_CLK</text>
<text x="264.3" y="117.8">SPI_CLK</text>
<text x="48.4" y="120.3">ADC_CS</text>
<text x="106.8" y="122.9">SPI_MISO</text>
<text x="149.8" y="125.4">TCN1</text>
<text x="149.9" y="120.3">TCP1</text>
<text x="180.5" y="120.3">SPI_MISO</text>
<text x="180.5" y="125.4">TC1_CS</text>
<text x="191.7" y="125.4">TCN2</text>
<text x="191.8" y="120.3">TCP2</text>
<text x="222.4" y="125.4">TC2_CS</text>
<text x="222.4" y="120.3">SPI_MISO</text>
<text x="233.6" y="125.4">TCN3</text>
<text x="233.7" y="120.3">TCP3</text>
<text x="264.3" y="125.4">TC3_CS</text>
<text x="264.3" y="120.3">SPI_MISO</text>
<text x="47.2" y="130.5">ANALOG1</text>
<text x="47.2" y="128">ANALOG0</text>
<text x="10.3" y="135.9">C</text>
<text x="47.2" y="135.6">ANALOG3</text>
<text x="47.2" y="133">ANALOG2</text>
<text x="285.3" y="135.9">C</text>
<text x="47.2" y="138.1">ANALOG4</text>
<text x="47.2" y="143.2">ANALOG6</text>
<text x="47.2" y="140.7">ANALOG5</text>
<text x="47.2" y="145.7">ANALOG7</text>
<text x="46.9" y="150.8">SPI_MOSI</text>
<text x="47.9" y="153.4">SPI_CLK</text>
<text x="10.3" y="185.9">D</text>
<text x="285.3" y="185.9">D</text>
<text x="35" y="199.9">1</text>
<text x="85" y="199.9">2</text>
<text x="135" y="199.9">3</text>
<text x="185" y="199.9">4</text>
<text x="235" y="199.9">5</text>
<text x="285" y="199.9">6</text>
</g>
<g font-size="1.8" fill="#0000c2">
<text x="87.3" y="28.1">try</text>
<text x="91" y="28.1">to</text>
<text x="94" y="28.1">find</text>
<text x="98.8" y="28.1">X7R</text>
<text x="103.7" y="28.1">or</text>
<text x="106.8" y="28.1">better</text>
<text x="113.5" y="28.1">rated</text>
<text x="119.6" y="28.1">caps</text>
<text x="246.1" y="29.3">series</text>
<text x="252.9" y="29.3">resistor</text>
<text x="261.2" y="29.3">is</text>
<text x="264" y="29.3">500</text>
<text x="268.8" y="29.3">ohms,</text>
<text x="94.9" y="33.2">in</text>
<text x="94.9" y="35.2">into</text>
<text x="97.9" y="33.2">case</text>
<text x="99.7" y="35.2">the</text>
<text x="103.4" y="33.2">we</text>
<text x="103.9" y="35.2">3.3V</text>
<text x="107" y="33.2">want</text>
<text x="109.1" y="35.2">regulator</text>
<text x="112.5" y="33.2">to</text>
<text x="115.5" y="33.2">put</text>
<text x="119" y="35.2">to</text>
<text x="119.7" y="33.2">5V</text>
<text x="141.9" y="34.4">series</text>
<text x="148.7" y="34.4">resistor</text>
<text x="157.1" y="34.4">is</text>
<text x="159.9" y="34.4">160</text>
<text x="164.7" y="34.4">ohms,</text>
<text x="191.5" y="30.6">try</text>
<text x="195.1" y="30.6">to</text>
<text x="198.1" y="30.6">find</text>
<text x="202.9" y="30.6">X7R</text>
<text x="207.8" y="30.6">or</text>
<text x="210.9" y="30.6">better</text>
<text x="217.6" y="30.6">rated</text>
<text x="223.7" y="30.6">caps</text>
<text x="246.1" y="31.4">rated</text>
<text x="246.1" y="33.4">LED on</text>
<text x="246.1" y="35.5">draws</text>
<text x="252.1" y="31.4">to</text>
<text x="252.7" y="35.5">5mA</text>
<text x="254.1" y="33.4">a</text>
<text x="255.2" y="31.4">power</text>
<text x="256.5" y="33.4">5V</text>
<text x="257.8" y="35.5">to</text>
<text x="259.9" y="33.4">supply.</text>
<text x="260.9" y="35.5">reduce</text>
<text x="261.9" y="31.4">a</text>
<text x="264.2" y="31.4">2.5V</text>
<text x="267.8" y="33.4">The</text>
<text x="268.4" y="35.5">the</text>
<text x="269.5" y="31.4">Vf</text>
<text x="272.2" y="33.4">LED</text>
<text x="94.9" y="37.2">reduce</text>
<text x="94.9" y="39.3">general</text>
<text x="94.9" y="41.3">having</text>
<text x="102.3" y="41.3">a</text>
<text x="102.5" y="37.2">heat</text>
<text x="103.2" y="39.3">heat</text>
<text x="104.6" y="41.3">Vo-Vi</text>
<text x="107.7" y="37.2">losses</text>
<text x="108.5" y="39.3">profile,</text>
<text x="111.3" y="41.3">will</text>
<text x="114.9" y="37.2">or</text>
<text x="115.7" y="41.3">reduce</text>
<text x="116.4" y="39.3">since</text>
<text x="118" y="37.2">just</text>
<text x="141.9" y="36.5">rated</text>
<text x="141.9" y="38.5">LED on</text>
<text x="141.9" y="40.6">LED draws</text>
<text x="148" y="36.5">to</text>
<text x="150" y="38.5">a</text>
<text x="151" y="36.5">power</text>
<text x="152.3" y="38.5">3.3V</text>
<text x="153.2" y="40.6">5mA</text>
<text x="157.6" y="38.5">supply.</text>
<text x="157.7" y="36.5">a</text>
<text x="158.3" y="40.6">to</text>
<text x="160" y="36.5">2.5V</text>
<text x="161.4" y="40.6">reduce</text>
<text x="165.3" y="36.5">Vf</text>
<text x="165.5" y="38.5">The</text>
<text x="246.1" y="37.5">power</text>
<text x="246.1" y="39.6">introduced.</text>
<text x="252.7" y="37.5">consumption</text>
<text x="265.9" y="37.5">overhead</text>
<text x="94.9" y="43.4">heat.</text>
<text x="141.9" y="42.6">the</text>
<text x="141.9" y="44.7">overhead</text>
<text x="146.1" y="42.6">power</text>
<text x="151.6" y="44.7">introduced.</text>
<text x="152.7" y="42.6">consumption</text>
<text x="246.1" y="43.3">^ calculated</text>
<text x="246.1" y="45.4">R =</text>
<text x="251.2" y="45.4">(V_s</text>
<text x="259" y="43.3">based</text>
<text x="259.1" y="45.4">V_f)/I_f</text>
<text x="265.8" y="43.3">on</text>
<text x="269.3" y="43.3">formula:</text>
<text x="141.9" y="48.4">^ calculated</text>
<text x="141.9" y="50.4">R =</text>
<text x="147.1" y="50.4">(V_s</text>
<text x="154.9" y="48.4">based</text>
<text x="155" y="50.4">V_f)/I_f</text>
<text x="161.6" y="48.4">on</text>
<text x="165.1" y="48.4">formula:</text>
<text x="153.4" y="57.3">V_MAX =</text>
<text x="153.4" y="59.3">V_OUT =</text>
<text x="163" y="59.3">5V</text>
<text x="163.1" y="57.3">55V</text>
<text x="78.4" y="64.9">input</text>
<text x="84.4" y="64.9">cap</text>
<text x="88.9" y="64.9">must</text>
<text x="94.7" y="64.9">be</text>
<text x="153.4" y="61.4">I_MAX =</text>
<text x="153.4" y="63.4">==</text>
<text x="153.4" y="65.5">&gt;</text>
<text x="156.1" y="65.5">OVER CURRENT</text>
<text x="157.7" y="63.4">PROTECTIONS ==</text>
<text x="162.6" y="61.4">100mA</text>
<text x="188.9" y="63.6">input</text>
<text x="188.9" y="65.7">rated</text>
<text x="194.9" y="63.6">cap</text>
<text x="195" y="65.7">&gt;=55V</text>
<text x="199.4" y="63.6">must</text>
<text x="202.8" y="65.7">since</text>
<text x="205.2" y="63.6">be</text>
<text x="208.9" y="65.7">we</text>
<text x="252.4" y="63.6">V_MAX =</text>
<text x="252.4" y="65.7">V_OUT =</text>
<text x="262" y="65.7">3.3V</text>
<text x="262.1" y="63.6">55V</text>
<text x="78.4" y="67">rated</text>
<text x="78.4" y="69">want</text>
<text x="78.4" y="71">same</text>
<text x="83.9" y="69">to</text>
<text x="84.5" y="67">&gt;=55V</text>
<text x="84.6" y="71">as</text>
<text x="87" y="69">rate</text>
<text x="87.9" y="71">the</text>
<text x="91.9" y="69">to</text>
<text x="92" y="71">VREG max</text>
<text x="92.3" y="67">since</text>
<text x="95" y="69">the</text>
<text x="98.4" y="67">we</text>
<text x="153.4" y="67.5">&gt;</text>
<text x="153.4" y="69.6">&gt;</text>
<text x="153.4" y="71.6">&gt;</text>
<text x="156.1" y="67.5">OVER TEMP</text>
<text x="156.1" y="69.6">SHORT CIRCUIT</text>
<text x="156.1" y="71.6">UVLO</text>
<text x="188.9" y="67.7">want</text>
<text x="188.9" y="69.8">same</text>
<text x="194.4" y="67.7">to</text>
<text x="195" y="69.8">as</text>
<text x="197.5" y="67.7">rate</text>
<text x="198.4" y="69.8">the</text>
<text x="202.4" y="67.7">to</text>
<text x="202.5" y="69.8">VREG max</text>
<text x="205.4" y="67.7">the</text>
<text x="252.4" y="67.7">I_MAX =</text>
<text x="252.4" y="69.8">==</text>
<text x="252.4" y="71.8">&gt;</text>
<text x="255.2" y="71.8">OVER CURRENT</text>
<text x="256.7" y="69.8">PROTECTIONS ==</text>
<text x="261.6" y="67.7">100mA</text>
<text x="252.4" y="73.9">&gt;</text>
<text x="252.4" y="75.9">&gt;</text>
<text x="252.4" y="78">&gt;</text>
<text x="255.2" y="73.9">OVER TEMP</text>
<text x="255.2" y="75.9">SHORT CIRCUIT</text>
<text x="255.2" y="78">UVLO</text>
<text x="147" y="148.7">The</text>
<text x="151.4" y="148.7">same</text>
<text x="157.5" y="148.7">thermocouple</text>
<text x="171.6" y="148.7">ICs</text>
<text x="175.6" y="148.7">we</text>
<text x="179.2" y="148.7">used</text>
<text x="184.8" y="148.7">last</text>
<text x="147" y="150.8">year.</text>
<text x="147" y="152.8">have</text>
<text x="147" y="154.9">for</text>
<text x="150.8" y="154.9">K-type</text>
<text x="152.5" y="152.8">the</text>
<text x="152.8" y="150.8">They're</text>
<text x="156.7" y="152.8">functionality</text>
<text x="158.8" y="154.9">thermocouples!</text>
<text x="160.6" y="150.8">not</text>
<text x="164.8" y="150.8">too</text>
<text x="169" y="150.8">expensive,</text>
<text x="169.7" y="152.8">we</text>
<text x="173.3" y="152.8">need.</text>
<text x="179.5" y="152.8">Designed</text>
<text x="179.9" y="150.8">and</text>
<text x="184.6" y="150.8">they</text>
<text x="26.4" y="174.1">10MHz</text>
<text x="26.4" y="176.2">a</text>
<text x="26.4" y="178.2">meaning</text>
<text x="28.7" y="176.2">series</text>
<text x="33.8" y="174.1">external</text>
<text x="35.5" y="176.2">resonance,</text>
<text x="35.5" y="178.2">it</text>
<text x="38" y="178.2">doesn't</text>
<text x="42.6" y="174.1">clock</text>
<text x="46.1" y="178.2">need</text>
<text x="48.8" y="174.1">with</text>
<text x="26.4" y="180.3">load</text>
<text x="26.4" y="182.3">over</text>
<text x="26.4" y="184.4">clock,</text>
<text x="31.5" y="182.3">the</text>
<text x="31.6" y="180.3">capacitors.</text>
<text x="33.1" y="184.4">so</text>
<text x="35.6" y="182.3">7.68MHz</text>
<text x="36.5" y="184.4">we</text>
<text x="40.1" y="184.4">are</text>
<text x="43.3" y="180.3">10MHz</text>
<text x="44.3" y="184.4">effectively</text>
<text x="44.9" y="182.3">standard</text>
<text x="50.7" y="180.3">is</text>
<text x="26.4" y="186.4">overclocking</text>
<text x="39.4" y="186.4">to</text>
<text x="42.5" y="186.4">~40kSPS</text>
</g>
<g font-size="1.8" fill="#006464">
<text x="26.2" y="33.9">b2b</text>
<text x="30.9" y="33.9">mezzanine</text>
<text x="40.7" y="31.3">J1</text>
<text x="42.1" y="33.9">connector</text>
<text x="52.6" y="33.9">(30P)</text>
<text x="202.4" y="35.2">+5V</text>
<text x="53.3" y="37.7">GND</text>
<text x="53.3" y="40.2">VBUS</text>
<text x="89.4" y="36.4">+5V</text>
<text x="74.5" y="46.6">LV LDO bypass</text>
<text x="85.2" y="44">JP2</text>
<text x="111.8" y="47.9">V1</text>
<text x="192" y="45.3">5V</text>
<text x="195.4" y="45.3">bypass</text>
<text x="198.3" y="42.8">JP1</text>
<text x="209.7" y="46.6">MCP1792x-5002xDB</text>
<text x="218.3" y="44">U1</text>
<text x="233.7" y="46.6">+5V</text>
<text x="78.5" y="51.7">VBUS</text>
<text x="103" y="50.4">MCP1792x-3302xDB</text>
<text x="126.8" y="49.1">+3V3</text>
<text x="186.7" y="50.4">VBUS</text>
<text x="201.8" y="52.9">C8</text>
<text x="214.9" y="50.4">VI</text>
<text x="221.9" y="50.4">VO</text>
<text x="227.9" y="52.9">C9</text>
<text x="92.9" y="59.3">10uF</text>
<text x="95.1" y="56.7">C4</text>
<text x="108.2" y="54.2">VI</text>
<text x="113.9" y="58.2" transform="rotate(-90 113.9 58.2)">GND</text>
<text x="115.2" y="54.2">VO</text>
<text x="119.6" y="59.3">10uF</text>
<text x="121.8" y="56.7">C5</text>
<text x="199.6" y="55.5">10uF</text>
<text x="220.6" y="54.4" transform="rotate(-90 220.6 54.4)">GND</text>
<text x="225.8" y="55.5">10uF</text>
<text x="241.3" y="59.6">D2</text>
<text x="241.3" y="57.1">LED</text>
<text x="135.9" y="63.4">D1</text>
<text x="135.9" y="60.9">LED</text>
<text x="217.7" y="65.6">GND</text>
<text x="53.3" y="70.7">VBUS</text>
<text x="53.3" y="68.2">+3V3</text>
<text x="111" y="69.4">GND</text>
<text x="135.9" y="70.7">R1</text>
<text x="241.3" y="66.9">R2</text>
<text x="26.4" y="73.3">GND</text>
<text x="53.3" y="73.3">GND</text>
<text x="236.7" y="75">GND</text>
<text x="131.3" y="78.8">GND</text>
<text x="157.4" y="101.2">C1</text>
<text x="199.3" y="101.2">C2</text>
<text x="241.2" y="101.2">C3</text>
<text x="74.8" y="107.5">ADS1256IDBR</text>
<text x="78.8" y="105">ADC1</text>
<text x="155.7" y="103.7">100nF</text>
<text x="165" y="102.5">+3V3</text>
<text x="197.6" y="103.7">100nF</text>
<text x="206.9" y="102.5">+3V3</text>
<text x="239.5" y="103.7">100nF</text>
<text x="248.8" y="102.5">+3V3</text>
<text x="132.1" y="108.8">+3V3</text>
<text x="148.3" y="112.6">GND</text>
<text x="169.8" y="110.1">TC1</text>
<text x="169.8" y="112.6">MAX31855KASA</text>
<text x="190.2" y="112.6">GND</text>
<text x="211.7" y="110.1">TC2</text>
<text x="211.7" y="112.6">MAX31855KASA</text>
<text x="232.1" y="112.6">GND</text>
<text x="253.6" y="110.1">TC3</text>
<text x="253.6" y="112.6">MAX31855KASA</text>
<text x="168.5" y="118.2" transform="rotate(-90 168.5 118.2)">V_{CC}</text>
<text x="170.8" y="117.7">SCK</text>
<text x="210.4" y="118.2" transform="rotate(-90 210.4 118.2)">V_{CC}</text>
<text x="212.7" y="117.7">SCK</text>
<text x="252.3" y="118.2" transform="rotate(-90 252.3 118.2)">V_{CC}</text>
<text x="254.6" y="117.7">SCK</text>
<text x="160.5" y="120.2">T+</text>
<text x="160.5" y="125.3">T-</text>
<text x="172" y="120.2">SO</text>
<text x="172.1" y="125.3">~{CS}</text>
<text x="202.4" y="120.2">T+</text>
<text x="202.4" y="125.3">T-</text>
<text x="213.9" y="120.2">SO</text>
<text x="214" y="125.3">~{CS}</text>
<text x="244.3" y="120.2">T+</text>
<text x="244.3" y="125.3">T-</text>
<text x="255.8" y="120.2">SO</text>
<text x="255.9" y="125.3">~{CS}</text>
<text x="112" y="127.9">100nF</text>
<text x="115.4" y="130.4">C6</text>
<text x="130.8" y="127.9">C7</text>
<text x="130.8" y="130.4">100nF</text>
<text x="168.5" y="126.5" transform="rotate(-90 168.5 126.5)">GND</text>
<text x="210.4" y="126.5" transform="rotate(-90 210.4 126.5)">GND</text>
<text x="252.3" y="126.5" transform="rotate(-90 252.3 126.5)">GND</text>
<text x="165.6" y="136.8">GND</text>
<text x="207.5" y="136.8">GND</text>
<text x="249.4" y="136.8">GND</text>
<text x="119.9" y="140.6">GND GND</text>
<text x="28.8" y="163.4">Crystal</text>
<text x="33" y="166">Y1</text>
<text x="113" y="187.6">GND</text>
</g>
<g font-size="1.8" fill="#a90000">
<text x="36.8" y="36.6">1</text>
<text x="36.8" y="39.1">2</text>
<text x="36.8" y="41.7">3</text>
<text x="45" y="36.6">30</text>
<text x="45" y="39.1">29</text>
<text x="45" y="41.7">28</text>
<text x="36.8" y="44.2">4</text>
<text x="36.8" y="46.7">5</text>
<text x="45" y="44.2">27</text>
<text x="45" y="46.7">26</text>
<text x="36.8" y="49.3">6</text>
<text x="36.8" y="51.8">7</text>
<text x="45" y="49.3">25</text>
<text x="45" y="51.8">24</text>
<text x="106" y="53.1">1</text>
<text x="118.7" y="53.1">3</text>
<text x="212.7" y="49.3">1</text>
<text x="225.4" y="49.3">3</text>
<text x="36.2" y="59.4">10</text>
<text x="36.8" y="54.4">8</text>
<text x="36.8" y="56.9">9</text>
<text x="45" y="54.4">23</text>
<text x="45" y="56.9">22</text>
<text x="45" y="59.4">21</text>
<text x="219.5" y="56.6" transform="rotate(-90 219.5 56.6)">2</text>
<text x="36.2" y="62">11</text>
<text x="36.2" y="64.5">12</text>
<text x="45" y="62">20</text>
<text x="45" y="64.5">19</text>
<text x="112.8" y="60.4" transform="rotate(-90 112.8 60.4)">2</text>
<text x="36.2" y="67.1">13</text>
<text x="36.2" y="69.6">14</text>
<text x="45" y="67.1">18</text>
<text x="45" y="69.6">17</text>
<text x="36.2" y="72.1">15</text>
<text x="45" y="72.1">16</text>
<text x="167.4" y="113.7" transform="rotate(-90 167.4 113.7)">4</text>
<text x="209.3" y="113.7" transform="rotate(-90 209.3 113.7)">4</text>
<text x="251.2" y="113.7" transform="rotate(-90 251.2 113.7)">4</text>
<text x="158" y="119.1">3</text>
<text x="175.8" y="116.6">5</text>
<text x="175.8" y="119.1">7</text>
<text x="200" y="119.1">3</text>
<text x="217.7" y="116.6">5</text>
<text x="217.7" y="119.1">7</text>
<text x="241.9" y="119.1">3</text>
<text x="259.6" y="116.6">5</text>
<text x="259.6" y="119.1">7</text>
<text x="158" y="124.2">2</text>
<text x="175.8" y="124.2">6</text>
<text x="200" y="124.2">2</text>
<text x="217.7" y="124.2">6</text>
<text x="241.9" y="124.2">2</text>
<text x="259.6" y="124.2">6</text>
<text x="167.4" y="129" transform="rotate(-90 167.4 129)">1</text>
<text x="209.3" y="129" transform="rotate(-90 209.3 129)">1</text>
<text x="251.2" y="129" transform="rotate(-90 251.2 129)">1</text>
</g>
<g font-size="1.8" fill="#d71619">
<text x="20" y="104.6">do</text>
<text x="20" y="106.6">functionality</text>
<text x="23.8" y="104.6">we</text>
<text x="27.7" y="104.6">want</text>
<text x="33.3" y="106.6">to</text>
<text x="33.5" y="104.6">to</text>
<text x="36.7" y="106.6">the</text>
<text x="36.9" y="104.6">introduce</text>
<text x="41.1" y="106.6">board?</text>
<text x="47.2" y="104.6">the</text>
<text x="49.1" y="106.6">or</text>
<text x="51.7" y="104.6">reset</text>
<text x="52.5" y="106.6">should</text>
<text x="20" y="108.7">we</text>
<text x="20" y="110.7">reboot</text>
<text x="23.9" y="108.7">just</text>
<text x="27.5" y="110.7">if</text>
<text x="28.9" y="108.7">have</text>
<text x="30.3" y="110.7">needed?</text>
<text x="34.7" y="108.7">an</text>
<text x="38.5" y="108.7">external</text>
<text x="47.6" y="108.7">MOSFET</text>
</g>
<g font-size="1.4" fill="#006464">
<text x="94" y="112.5">AVDD</text>
<text x="93.9" y="115">DVDD</text>
<text x="64.5" y="120.1">~{CS}</text>
<text x="64.5" y="122.7">~{RESET}</text>
<text x="64.5" y="125.2">~{SYNC},_~{PDWN}</text>
<text x="93.9" y="120.1">~{DRDY}</text>
<text x="93.9" y="122.7">DOUT</text>
<text x="64.5" y="127.7">AIN0</text>
<text x="64.5" y="130.3">AIN1</text>
<text x="64.5" y="132.8">AIN2</text>
<text x="64.5" y="135.4">AIN3</text>
<text x="64.5" y="137.9">AIN4</text>
<text x="64.5" y="140.4">AIN5</text>
<text x="64.5" y="143">AIN6</text>
<text x="64.5" y="145.5">AIN7</text>
<text x="64.5" y="148.1">AINCOM</text>
<text x="64.5" y="150.6">DIN</text>
<text x="64.5" y="153.1">SCLK</text>
<text x="64.5" y="155.7">VREFN</text>
<text x="64.5" y="158.2">VREFP</text>
<text x="64.5" y="160.8">XTAL1/CLKIN</text>
<text x="64.5" y="163.3">XTAL2</text>
<text x="64.5" y="168.4">D0/CLKOUT</text>
<text x="64.5" y="170.9">D1</text>
<text x="64.5" y="173.5">D2</text>
<text x="64.5" y="176">D3</text>
<text x="93.7" y="183.6">DGND</text>
<text x="93.8" y="181.1">AGND</text>
</g>
<g font-size="1.4" fill="#a90000">
<text x="101" y="111.5">1</text>
<text x="59.9" y="119.1">20</text>
<text x="100.5" y="114">16</text>
<text x="100.5" y="119.1">21</text>
<text x="59.9" y="121.7">15</text>
<text x="59.9" y="124.2">14</text>
<text x="100.5" y="121.7">22</text>
<text x="60.3" y="126.7">6</text>
<text x="60.3" y="129.3">7</text>
<text x="60.3" y="131.8">8</text>
<text x="59.9" y="136.9">10</text>
<text x="60.3" y="134.4">9</text>
<text x="59.9" y="139.4">11</text>
<text x="59.9" y="142">12</text>
<text x="59.9" y="144.5">13</text>
<text x="59.9" y="149.6">23</text>
<text x="60.3" y="147.1">5</text>
<text x="59.9" y="152.1">24</text>
<text x="60.3" y="154.7">3</text>
<text x="59.9" y="159.8">19</text>
<text x="60.3" y="157.2">4</text>
<text x="59.9" y="162.3">18</text>
<text x="59.9" y="167.4">25</text>
<text x="59.9" y="169.9">26</text>
<text x="59.9" y="172.5">27</text>
<text x="59.9" y="175">28</text>
<text x="100.5" y="182.6">17</text>
<text x="101" y="180.1">2</text>
</g>
</svg>
